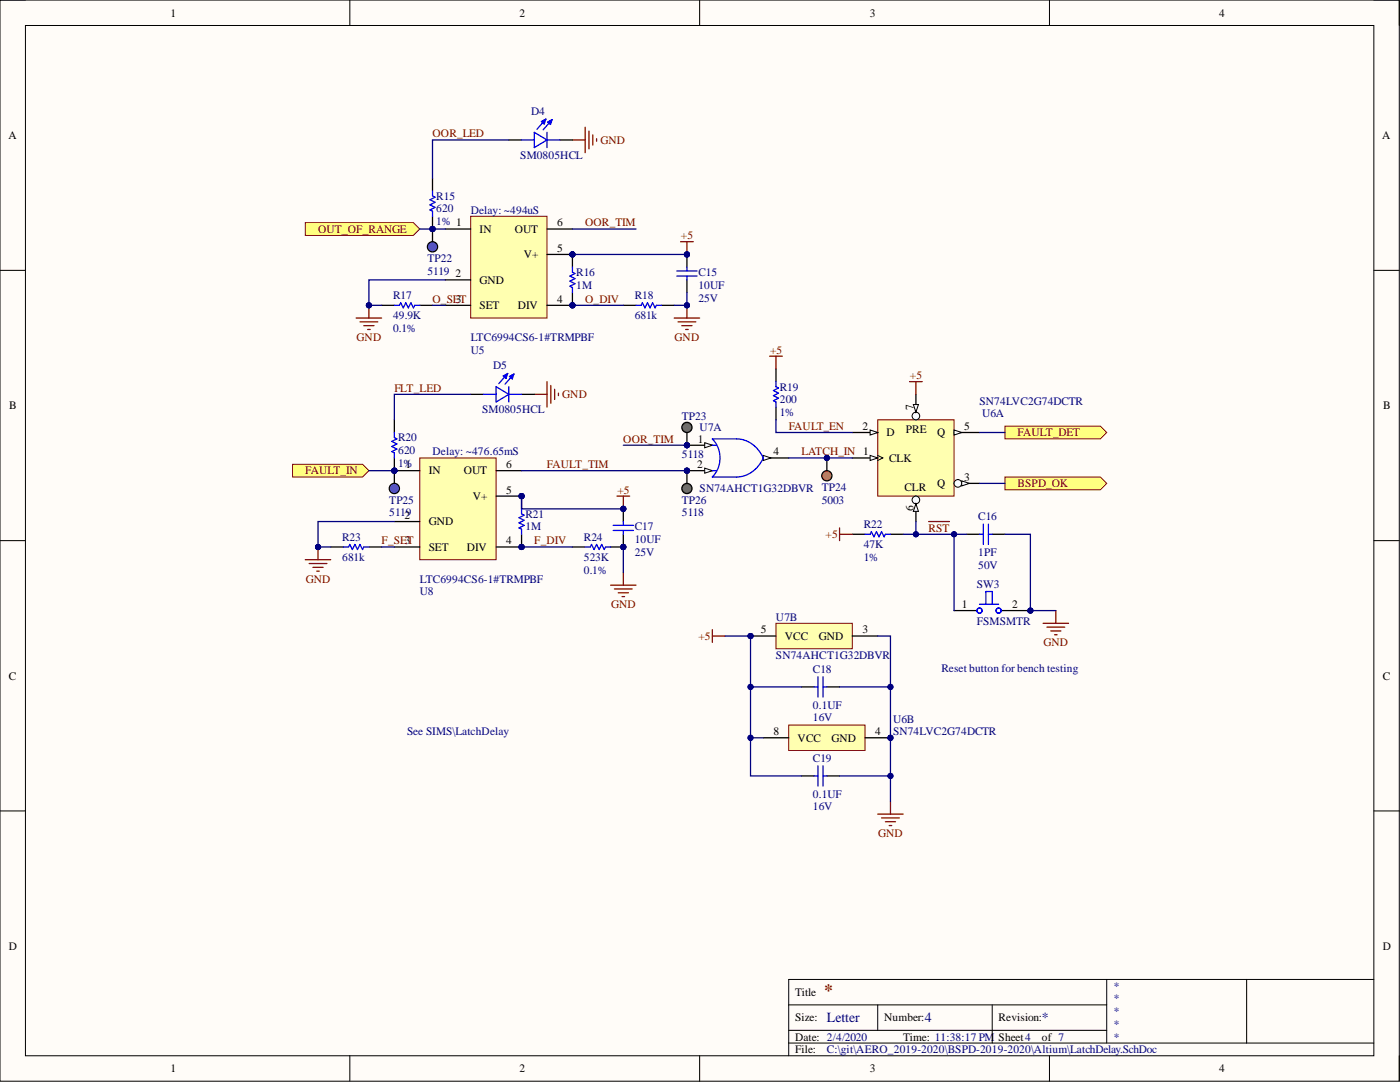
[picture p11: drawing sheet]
<svg xmlns="http://www.w3.org/2000/svg" width="279mm" height="216mm" viewBox="0 0 279 216" stroke-linecap="round" stroke-linejoin="round" font-family="sans-serif">
<path d="M0 0h279.3v215.7h-279.3z" fill-rule="evenodd" fill="#fffcf8"/>
<path d="M0 0h279.3v215.7h-279.3z" fill="none" stroke="#000" stroke-width=".2"/>
<path d="M5.1 5.1h269.1v205.6h-269.1z" fill-rule="evenodd" fill="#fffcf8"/>
<g fill="none" stroke="#000" stroke-width=".2">
<path d="M0 0h5.1M5.1 5.1h269.1v205.6h-269.1zM69.8 0v5.1M139.6 0v5.1M209.4 0v5.1M274.2 0h5.1v5.1M0 53.9h5.1M274.2 53.9h5.1M0 107.9h5.1M274.2 107.9h5.1M0 161.8h5.1M274.2 161.8h5.1"/>
<path d="M220.9 195.4v12.7M248.8 195.4v12.7M274.2 195.4h-116.8v15.3M69.8 210.7v5M139.6 210.7v5M157.4 200.5h63.5M157.4 208.1h116.8M157.4 205.6h63.5M175.2 200.5v5.1M198 200.5v7.6M209.4 210.7v5M279.3 210.7v5"/>
</g>
<path d="M175.2 83.8h15.2v15.2h-15.2z" fill-rule="evenodd" fill="#ffffb0"/>
<path d="M175.2 83.8h15.2v15.2h-15.2z" fill="none" stroke="#800000" stroke-width=".2"/>
<path d="M170.1 91.4h5.1" fill="none" stroke="#000" stroke-width=".25"/>
<path d="M173.6 90.9l1.6 .5-1.6 .5z" fill="#f8fcff"/>
<path d="M173.6 90.9l1.6 .5-1.6 .5zM175.2 90.9l1 .5-1 .5" fill="none" stroke="#000" stroke-width=".2"/>
<path d="M170.1 86.3h5.1" fill="none" stroke="#000" stroke-width=".25"/>
<path d="M173.6 85.8l1.6 .5-1.6 .5z" fill="#f8fcff"/>
<path d="M173.6 85.8l1.6 .5-1.6 .5z" fill="none" stroke="#000" stroke-width=".2"/>
<path d="M190.4 96.5h5.1" fill="none" stroke="#000" stroke-width=".25"/>
<circle cx="191.2" cy="96.5" r=".76" fill="#f8fcff"/>
<circle cx="191.2" cy="96.5" r=".76" fill="none" stroke="#000" stroke-width=".2"/>
<path d="M191.9 95.9l1.5 .6-1.5 .5z" fill="#f8fcff"/>
<path d="M191.9 95.9l1.5 .6-1.5 .5z" fill="none" stroke="#000" stroke-width=".2"/>
<path d="M190.4 86.3h5.1" fill="none" stroke="#000" stroke-width=".25"/>
<path d="M190.4 85.8l1.5 .5-1.5 .5z" fill="#f8fcff"/>
<path d="M190.4 85.8l1.5 .5-1.5 .5z" fill="none" stroke="#000" stroke-width=".2"/>
<path d="M182.8 99v5.1" fill="none" stroke="#000" stroke-width=".25"/>
<circle cx="182.8" cy="99.8" r=".76" fill="#f8fcff"/>
<circle cx="182.8" cy="99.8" r=".76" fill="none" stroke="#000" stroke-width=".2"/>
<path d="M182.8 100.5l.5 1.5h-1z" fill="#f8fcff"/>
<path d="M182.8 100.5l.5 1.5h-1z" fill="none" stroke="#000" stroke-width=".2"/>
<path d="M182.8 78.7v5.1" fill="none" stroke="#000" stroke-width=".25"/>
<circle cx="182.8" cy="83" r=".76" fill="#f8fcff"/>
<circle cx="182.8" cy="83" r=".76" fill="none" stroke="#000" stroke-width=".2"/>
<path d="M182.3 80.7h1l-.5 1.5z" fill="#f8fcff"/>
<path d="M182.3 80.7h1l-.5 1.5z" fill="none" stroke="#000" stroke-width=".2"/>
<circle cx="177.7" cy="147.2" r=".51" fill="#000080"/>
<circle cx="177.7" cy="147.2" r=".51" fill="none" stroke="#000080" stroke-width=".2"/>
<path d="M157.4 144.7h15.2v5.1h-15.2z" fill-rule="evenodd" fill="#ffffb0"/>
<path d="M157.4 144.7h15.2v5.1h-15.2z" fill="none" stroke="#800000" stroke-width=".2"/>
<path d="M172.6 147.2h5.1" fill="none" stroke="#000" stroke-width=".25"/>
<circle cx="177.7" cy="147.2" r=".51" fill="#000080"/>
<circle cx="177.7" cy="147.2" r=".51" fill="none" stroke="#000080" stroke-width=".2"/>
<path d="M152.3 147.2h5.1" fill="none" stroke="#000" stroke-width=".25"/>
<path d="M181.5 76.2h2.6M182.8 76.2v2.5M185.3 104.1h4.2" fill="none" stroke="#800000" stroke-width=".25"/>
<circle cx="104.1" cy="109.1" r=".51" fill="#000080"/>
<circle cx="104.1" cy="109.1" r=".51" fill="none" stroke="#000080" stroke-width=".2"/>
<circle cx="78.7" cy="93.9" r=".51" fill="#000080"/>
<circle cx="78.7" cy="93.9" r=".51" fill="none" stroke="#000080" stroke-width=".2"/>
<circle cx="104.1" cy="99" r=".51" fill="#000080"/>
<circle cx="104.1" cy="99" r=".51" fill="none" stroke="#000080" stroke-width=".2"/>
<path d="M83.8 91.4h15.2v20.3h-15.2z" fill-rule="evenodd" fill="#ffffb0"/>
<path d="M83.8 91.4h15.2v20.3h-15.2z" fill="none" stroke="#800000" stroke-width=".2"/>
<path d="M99 109.1h5.1" fill="none" stroke="#000" stroke-width=".25"/>
<circle cx="104.1" cy="109.1" r=".51" fill="#000080"/>
<circle cx="104.1" cy="109.1" r=".51" fill="none" stroke="#000080" stroke-width=".2"/>
<path d="M78.7 93.9h5.1" fill="none" stroke="#000" stroke-width=".25"/>
<circle cx="78.7" cy="93.9" r=".51" fill="#000080"/>
<circle cx="78.7" cy="93.9" r=".51" fill="none" stroke="#000080" stroke-width=".2"/>
<path d="M99 93.9h5.1M99 99h5.1M78.7 109.1h5.1" fill="none" stroke="#000" stroke-width=".25"/>
<circle cx="104.1" cy="99" r=".51" fill="#000080"/>
<circle cx="104.1" cy="99" r=".51" fill="none" stroke="#000080" stroke-width=".2"/>
<path d="M78.7 104.1h5.1" fill="none" stroke="#000" stroke-width=".25"/>
<circle cx="104.1" cy="99" r=".51" fill="#000080"/>
<circle cx="104.1" cy="99" r=".51" fill="none" stroke="#000080" stroke-width=".2"/>
<circle cx="104.1" cy="109.1" r=".51" fill="#000080"/>
<circle cx="104.1" cy="109.1" r=".51" fill="none" stroke="#000080" stroke-width=".2"/>
<path d="M104.1 99v2.5" fill="none" stroke="#000" stroke-width=".25"/>
<circle cx="104.1" cy="99" r=".51" fill="#000080"/>
<circle cx="104.1" cy="99" r=".51" fill="none" stroke="#000080" stroke-width=".2"/>
<path d="M104.1 106.6v2.5" fill="none" stroke="#000" stroke-width=".25"/>
<circle cx="104.1" cy="109.1" r=".51" fill="#000080"/>
<circle cx="104.1" cy="109.1" r=".51" fill="none" stroke="#000080" stroke-width=".2"/>
<path d="M104.1 101.5v1l.5 .3-1 .5 1 .5-1 .5 1 .5-1 .5 .5 .3v1" fill="none" stroke="#00f" stroke-width=".25"/>
<path d="M123.1 99h2.6M124.4 99v2.5" fill="none" stroke="#800000" stroke-width=".25"/>
<circle cx="124.4" cy="101.5" r=".51" fill="#000080"/>
<circle cx="124.4" cy="101.5" r=".51" fill="none" stroke="#000080" stroke-width=".2"/>
<path d="M60.9 111.7h5.1M61.7 112.4h3.5M62.5 113.2h2M63.2 114h.5M63.5 109.1v2.6M121.9 116.8h5M122.6 117.5h3.6M123.4 118.3h2M124.1 119h.6M124.4 114.2v2.6" fill="none" stroke="#800000" stroke-width=".25"/>
<circle cx="63.5" cy="109.1" r=".51" fill="#000080"/>
<circle cx="63.5" cy="109.1" r=".51" fill="none" stroke="#000080" stroke-width=".2"/>
<path d="M170.1 106.6h2.5M177.7 106.6h2.5M192.9 106.6h2.6M198 106.6h2.6M159.9 154.8h2.6M165 154.8h2.6" fill="none" stroke="#000" stroke-width=".25"/>
<path d="M172.6 106.6h1l.3-.5 .5 1 .5-1 .5 1 .5-1 .5 1 .3-.5h1M195.5 106.6h.7M196.2 104.6v4M197.3 104.6v4M197.3 106.6h.7M162.5 154.8h.7M163.2 152.8v4.1M164.3 152.8v4.1M164.3 154.8h.7" fill="none" stroke="#00f" stroke-width=".25"/>
<g fill="none" stroke="#800000" stroke-width=".25">
<path d="M167.6 105.3v2.6M167.6 106.6h2.5M142.2 125.6v2.6M142.2 126.9h2.5M208.2 124.4h5.1M208.9 125.1h3.6M209.7 125.9h2M210.5 126.7h.5M210.7 121.8v2.6M177.7 159.9v2.5M175.2 162.4h5M175.9 163.2h3.6"/>
<path d="M176.7 164h2M177.5 164.7h.5"/>
</g>
<path d="M58.4 92.6h14l1.2 1.3-1.2 1.3h-14z" fill-rule="evenodd" fill="#ffff80"/>
<path d="M58.4 92.6h14l1.2 1.3-1.2 1.3h-14z" fill="none" stroke="#800000" stroke-width=".2"/>
<path d="M200.6 85h19l1.3 1.3-1.3 1.3h-19z" fill-rule="evenodd" fill="#ffff80"/>
<path d="M200.6 85h19l1.3 1.3-1.3 1.3h-19z" fill="none" stroke="#800000" stroke-width=".2"/>
<path d="M200.6 95.2h19l1.3 1.3-1.3 1.2h-19z" fill-rule="evenodd" fill="#ffff80"/>
<path d="M200.6 95.2h19l1.3 1.3-1.3 1.2h-19z" fill="none" stroke="#800000" stroke-width=".2"/>
<circle cx="137.1" cy="88.8" r=".51" fill="#000080"/>
<circle cx="137.1" cy="88.8" r=".51" fill="none" stroke="#000080" stroke-width=".2"/>
<circle cx="137.1" cy="93.9" r=".51" fill="#000080"/>
<circle cx="137.1" cy="93.9" r=".51" fill="none" stroke="#000080" stroke-width=".2"/>
<path d="M152.3 91.4h5.1" fill="none" stroke="#000" stroke-width=".25"/>
<path d="M152.3 90.9l1.5 .5-1.5 .5z" fill="#f8fcff"/>
<path d="M152.3 90.9l1.5 .5-1.5 .5z" fill="none" stroke="#000" stroke-width=".2"/>
<path d="M137.1 88.8h5.1" fill="none" stroke="#000" stroke-width=".25"/>
<path d="M140.6 88.3l1.6 .5-1.6 .5z" fill="#f8fcff"/>
<path d="M140.6 88.3l1.6 .5-1.6 .5z" fill="none" stroke="#000" stroke-width=".2"/>
<circle cx="137.1" cy="88.8" r=".51" fill="#000080"/>
<circle cx="137.1" cy="88.8" r=".51" fill="none" stroke="#000080" stroke-width=".2"/>
<path d="M137.1 93.9h5.1" fill="none" stroke="#000" stroke-width=".25"/>
<path d="M140.6 93.4l1.6 .5-1.6 .5z" fill="#f8fcff"/>
<path d="M140.6 93.4l1.6 .5-1.6 .5z" fill="none" stroke="#000" stroke-width=".2"/>
<circle cx="137.1" cy="93.9" r=".51" fill="#000080"/>
<circle cx="137.1" cy="93.9" r=".51" fill="none" stroke="#000080" stroke-width=".2"/>
<path d="M142.2 87.6a5.4 5.4 0 0 1 0 7.6M142.2 87.6h4.8a6 6 0 0 1 5.3 3.8 6.1 6.1 0 0 1-5.3 3.8h-4.8M142.2 88.8h.7M142.2 93.9h.7" fill="none" stroke="#00f" stroke-width=".25"/>
<circle cx="149.8" cy="126.9" r=".51" fill="#000080"/>
<circle cx="149.8" cy="126.9" r=".51" fill="none" stroke="#000080" stroke-width=".2"/>
<path d="M154.9 124.4h15.2v5h-15.2z" fill-rule="evenodd" fill="#ffffb0"/>
<path d="M154.9 124.4h15.2v5h-15.2z" fill="none" stroke="#800000" stroke-width=".2"/>
<path d="M149.8 126.9h5.1" fill="none" stroke="#000" stroke-width=".25"/>
<circle cx="149.8" cy="126.9" r=".51" fill="#000080"/>
<circle cx="149.8" cy="126.9" r=".51" fill="none" stroke="#000080" stroke-width=".2"/>
<path d="M159.9 137.1h2.6M165 137.1h2.6M170.1 126.9h5.1" fill="none" stroke="#000" stroke-width=".25"/>
<path d="M162.5 137.1h.7M163.2 135v4.1M164.3 135v4.1M164.3 137.1h.7" fill="none" stroke="#00f" stroke-width=".25"/>
<path d="M60.9 44.4h21.6l1.3 1.3-1.3 1.3h-21.6z" fill-rule="evenodd" fill="#ffff80"/>
<path d="M60.9 44.4h21.6l1.3 1.3-1.3 1.3h-21.6z" fill="none" stroke="#800000" stroke-width=".2"/>
<circle cx="114.2" cy="60.9" r=".51" fill="#000080"/>
<circle cx="114.2" cy="60.9" r=".51" fill="none" stroke="#000080" stroke-width=".2"/>
<circle cx="114.2" cy="50.8" r=".51" fill="#000080"/>
<circle cx="114.2" cy="50.8" r=".51" fill="none" stroke="#000080" stroke-width=".2"/>
<path d="M93.9 43.2h15.3v20.3h-15.3z" fill-rule="evenodd" fill="#ffffb0"/>
<path d="M93.9 43.2h15.3v20.3h-15.3z" fill="none" stroke="#800000" stroke-width=".2"/>
<path d="M109.2 60.9h5" fill="none" stroke="#000" stroke-width=".25"/>
<circle cx="114.2" cy="60.9" r=".51" fill="#000080"/>
<circle cx="114.2" cy="60.9" r=".51" fill="none" stroke="#000080" stroke-width=".2"/>
<path d="M88.9 45.7h5M109.2 45.7h5M109.2 50.8h5M88.9 60.9h5" fill="none" stroke="#000" stroke-width=".25"/>
<circle cx="114.2" cy="50.8" r=".51" fill="#000080"/>
<circle cx="114.2" cy="50.8" r=".51" fill="none" stroke="#000080" stroke-width=".2"/>
<path d="M88.9 55.8h5" fill="none" stroke="#000" stroke-width=".25"/>
<circle cx="114.2" cy="50.8" r=".51" fill="#000080"/>
<circle cx="114.2" cy="50.8" r=".51" fill="none" stroke="#000080" stroke-width=".2"/>
<circle cx="114.2" cy="60.9" r=".51" fill="#000080"/>
<circle cx="114.2" cy="60.9" r=".51" fill="none" stroke="#000080" stroke-width=".2"/>
<path d="M114.2 50.8v2.5" fill="none" stroke="#000" stroke-width=".25"/>
<circle cx="114.2" cy="50.8" r=".51" fill="#000080"/>
<circle cx="114.2" cy="50.8" r=".51" fill="none" stroke="#000080" stroke-width=".2"/>
<path d="M114.2 58.4v2.5" fill="none" stroke="#000" stroke-width=".25"/>
<circle cx="114.2" cy="60.9" r=".51" fill="#000080"/>
<circle cx="114.2" cy="60.9" r=".51" fill="none" stroke="#000080" stroke-width=".2"/>
<path d="M114.2 53.3v1l.5 .3-1 .5 1 .5-1 .5 1 .5-1 .5 .5 .3v1M126.9 60.9h1.1l.2-.5 .5 1 .5-1 .5 1 .5-1 .5 1 .3-.5h1" fill="none" stroke="#00f" stroke-width=".25"/>
<path d="M124.4 60.9h2.5M132 60.9h2.6" fill="none" stroke="#000" stroke-width=".25"/>
<path d="M135.8 48.2h2.6M137.1 48.2v2.6" fill="none" stroke="#800000" stroke-width=".25"/>
<circle cx="137.1" cy="50.8" r=".51" fill="#000080"/>
<circle cx="137.1" cy="50.8" r=".51" fill="none" stroke="#000080" stroke-width=".2"/>
<path d="M134.6 63.5h5M135.3 64.2h3.6M136.1 65h2M136.8 65.7h.5M137.1 60.9v2.6" fill="none" stroke="#800000" stroke-width=".25"/>
<circle cx="137.1" cy="60.9" r=".51" fill="#000080"/>
<circle cx="137.1" cy="60.9" r=".51" fill="none" stroke="#000080" stroke-width=".2"/>
<path d="M71.1 63.5h5.1M71.8 64.2h3.6M72.6 65h2M73.4 65.7h.5M73.6 60.9v2.6" fill="none" stroke="#800000" stroke-width=".25"/>
<circle cx="73.6" cy="60.9" r=".51" fill="#000080"/>
<circle cx="73.6" cy="60.9" r=".51" fill="none" stroke="#000080" stroke-width=".2"/>
<path d="M76.2 60.9h2.5M83.8 60.9h2.5" fill="none" stroke="#000" stroke-width=".25"/>
<path d="M78.7 60.9h1l.3-.5 .5 1 .5-1 .5 1 .5-1 .5 1 .3-.5h1" fill="none" stroke="#00f" stroke-width=".25"/>
<path d="M114.2 27.9h2.6M116.8 25.4v5.1M117.5 26.2v3.5M118.3 26.9v2M119.1 27.7v.5M106.6 78.7h2.6M109.2 76.2v5M109.9 76.9v3.6M110.7 77.7v2M111.4 78.4v.5" fill="none" stroke="#800000" stroke-width=".25"/>
<circle cx="137.1" cy="50.8" r=".51" fill="#000080"/>
<circle cx="137.1" cy="50.8" r=".51" fill="none" stroke="#000080" stroke-width=".2"/>
<path d="M137.1 50.8v2.5M137.1 55.8v2.6" fill="none" stroke="#000" stroke-width=".25"/>
<circle cx="137.1" cy="50.8" r=".51" fill="#000080"/>
<circle cx="137.1" cy="50.8" r=".51" fill="none" stroke="#000080" stroke-width=".2"/>
<path d="M135.1 54.1h4M135.1 55.1h4M137.1 53.3v.8M137.1 55.1v.7" fill="none" stroke="#00f" stroke-width=".25"/>
<circle cx="124.4" cy="109.1" r=".51" fill="#000080"/>
<circle cx="124.4" cy="109.1" r=".51" fill="none" stroke="#000080" stroke-width=".2"/>
<circle cx="124.4" cy="101.5" r=".51" fill="#000080"/>
<circle cx="124.4" cy="101.5" r=".51" fill="none" stroke="#000080" stroke-width=".2"/>
<path d="M124.4 106.6v2.5" fill="none" stroke="#000" stroke-width=".25"/>
<circle cx="124.4" cy="109.1" r=".51" fill="#000080"/>
<circle cx="124.4" cy="109.1" r=".51" fill="none" stroke="#000080" stroke-width=".2"/>
<path d="M124.4 101.5v2.6" fill="none" stroke="#000" stroke-width=".25"/>
<circle cx="124.4" cy="101.5" r=".51" fill="#000080"/>
<circle cx="124.4" cy="101.5" r=".51" fill="none" stroke="#000080" stroke-width=".2"/>
<path d="M122.4 104.8h4M122.4 105.8h4M124.4 104.1v.7M124.4 105.8v.8" fill="none" stroke="#00f" stroke-width=".25"/>
<path d="M153.6 71.1h2.5M154.9 71.1v2.5" fill="none" stroke="#800000" stroke-width=".25"/>
<circle cx="86.3" cy="45.7" r=".51" fill="#000080"/>
<circle cx="86.3" cy="45.7" r=".51" fill="none" stroke="#000080" stroke-width=".2"/>
<path d="M86.3 35.5v2.6M86.3 43.2v2.5" fill="none" stroke="#000" stroke-width=".25"/>
<circle cx="86.3" cy="45.7" r=".51" fill="#000080"/>
<circle cx="86.3" cy="45.7" r=".51" fill="none" stroke="#000080" stroke-width=".2"/>
<path d="M86.3 38.1v1l.5 .3-1 .5 1 .5-1 .5 1 .5-1 .5 .5 .2v1.1" fill="none" stroke="#00f" stroke-width=".25"/>
<circle cx="78.7" cy="93.9" r=".51" fill="#000080"/>
<circle cx="78.7" cy="93.9" r=".51" fill="none" stroke="#000080" stroke-width=".2"/>
<path d="M78.7 83.8v2.5M78.7 91.4v2.5" fill="none" stroke="#000" stroke-width=".25"/>
<circle cx="78.7" cy="93.9" r=".51" fill="#000080"/>
<circle cx="78.7" cy="93.9" r=".51" fill="none" stroke="#000080" stroke-width=".2"/>
<g fill="none" stroke="#00f" stroke-width=".25">
<path d="M104.1 27.9h2.5M106.6 26.4l2.6 1.5-2.6 1.6zM108.5 24.2l-.3 .1M108.5 24h.1v.7M108.9 23.8l-.3 .9M108.9 23.8l-.9 .4 .6 .5M108.9 23.8l-1.7 2M109.2 26.4v3.1M109.2 27.9h2.5M109.7 24.3l-.2 .1M109.8 24.1h.1v.7M110.2 23.9l-.3 .9"/>
<path d="M110.2 23.9l-.9 .5 .6 .4M110.2 23.9l-1.8 2M96.5 78.7h2.5M99 77.2l2.5 1.5-2.5 1.5zM100.8 74.9l-.2 .2M100.9 74.8h.1v.7M101.3 74.5l-.3 1M101.3 74.5l-.9 .5 .6 .5M101.3 74.5l-1.8 2.1M101.5 77.2v3M101.5 78.7h2.6M102.1 75l-.2 .2"/>
<path d="M102.1 74.9h.2l-.1 .7M102.6 74.6l-.4 1M102.6 74.6l-.9 .5 .5 .5M102.6 74.6l-1.8 2.1M154.9 76.2v1l.5 .2-1 .5 1 .5-1 .5 1 .6-1 .5 .5 .2v1M78.7 86.3v1l.5 .3-1 .5 1 .5-1 .5 1 .5-1 .5 .5 .3v1M68.5 109.1h1.1l.2-.5 .5 1.1 .5-1.1 .5 1.1 .5-1.1 .6 1.1 .2-.6h1"/>
</g>
<path d="M101.5 27.9h2.6M111.7 27.9h2.5M93.9 78.7h2.6M104.1 78.7h2.5M154.9 73.6v2.6M154.9 81.2v2.6M66 109.1h2.5M73.6 109.1h2.6" fill="none" stroke="#000" stroke-width=".25"/>
<circle cx="124.4" cy="109.1" r=".51" fill="#000080"/>
<circle cx="124.4" cy="109.1" r=".51" fill="none" stroke="#000080" stroke-width=".2"/>
<path d="M121.9 109.1h2.5" fill="none" stroke="#000" stroke-width=".25"/>
<circle cx="124.4" cy="109.1" r=".51" fill="#000080"/>
<circle cx="124.4" cy="109.1" r=".51" fill="none" stroke="#000080" stroke-width=".2"/>
<path d="M114.2 109.1h2.6" fill="none" stroke="#000" stroke-width=".25"/>
<path d="M116.8 109.1h1l.2-.5 .6 1.1 .5-1.1 .5 1.1 .5-1.1 .5 1.1 .2-.6h1.1" fill="none" stroke="#00f" stroke-width=".25"/>
<circle cx="205.6" cy="121.8" r=".51" fill="#000080"/>
<circle cx="205.6" cy="121.8" r=".51" fill="none" stroke="#000080" stroke-width=".2"/>
<path d="M195.5 120.6h3.8" fill="none" stroke="#00f" stroke-width=".25"/>
<path d="M190.4 121.8h4.4M199.9 121.8h5.7" fill="none" stroke="#000" stroke-width=".25"/>
<circle cx="205.6" cy="121.8" r=".51" fill="#000080"/>
<circle cx="205.6" cy="121.8" r=".51" fill="none" stroke="#000080" stroke-width=".2"/>
<g fill="none" stroke="#00f" stroke-width=".25">
<path d="M196.7 120.6v-2.6h1.3v2.6"/>
<circle cx="195.5" cy="121.8" r=".51"/>
<circle cx="199.3" cy="121.8" r=".51"/>
</g>
<circle cx="86.3" cy="45.7" r=".51" fill="#000080"/>
<circle cx="86.3" cy="45.7" r=".51" fill="none" stroke="#000080" stroke-width=".2"/>
<circle cx="86.3" cy="49.2" r="1.02" fill="#90f"/>
<g fill="none" stroke="#000" stroke-width=".25">
<path d="M86.3 45.7v2.5"/>
<circle cx="86.3" cy="49.2" r="1.02"/>
</g>
<circle cx="86.3" cy="45.7" r=".51" fill="#000080"/>
<circle cx="86.3" cy="45.7" r=".51" fill="none" stroke="#000080" stroke-width=".2"/>
<circle cx="78.7" cy="93.9" r=".51" fill="#000080"/>
<circle cx="78.7" cy="93.9" r=".51" fill="none" stroke="#000080" stroke-width=".2"/>
<circle cx="78.7" cy="97.5" r="1.02" fill="#90f"/>
<g fill="none" stroke="#000" stroke-width=".25">
<path d="M78.7 93.9v2.6"/>
<circle cx="78.7" cy="97.5" r="1.02"/>
</g>
<circle cx="78.7" cy="93.9" r=".51" fill="#000080"/>
<circle cx="78.7" cy="93.9" r=".51" fill="none" stroke="#000080" stroke-width=".2"/>
<circle cx="137.1" cy="93.9" r=".51" fill="#000080"/>
<circle cx="137.1" cy="93.9" r=".51" fill="none" stroke="#000080" stroke-width=".2"/>
<circle cx="137.1" cy="97.5" r="1.02" fill="#666"/>
<g fill="none" stroke="#000" stroke-width=".25">
<path d="M137.1 93.9v2.6"/>
<circle cx="137.1" cy="97.5" r="1.02"/>
</g>
<circle cx="137.1" cy="93.9" r=".51" fill="#000080"/>
<circle cx="137.1" cy="93.9" r=".51" fill="none" stroke="#000080" stroke-width=".2"/>
<circle cx="137.1" cy="88.8" r=".51" fill="#000080"/>
<circle cx="137.1" cy="88.8" r=".51" fill="none" stroke="#000080" stroke-width=".2"/>
<circle cx="137.1" cy="85.3" r="1.02" fill="#666"/>
<g fill="none" stroke="#000" stroke-width=".25">
<path d="M137.1 86.3v2.5"/>
<circle cx="137.1" cy="85.3" r="1.02"/>
</g>
<circle cx="137.1" cy="88.8" r=".51" fill="#000080"/>
<circle cx="137.1" cy="88.8" r=".51" fill="none" stroke="#000080" stroke-width=".2"/>
<circle cx="165" cy="91.4" r=".51" fill="#000080"/>
<circle cx="165" cy="91.4" r=".51" fill="none" stroke="#000080" stroke-width=".2"/>
<circle cx="165" cy="94.9" r="1.02" fill="#f90"/>
<g fill="none" stroke="#000" stroke-width=".25">
<path d="M165 91.4v2.5"/>
<circle cx="165" cy="94.9" r="1.02"/>
</g>
<circle cx="165" cy="91.4" r=".51" fill="#000080"/>
<circle cx="165" cy="91.4" r=".51" fill="none" stroke="#000080" stroke-width=".2"/>
<path d="M190.4 106.6v15.2" fill="none" stroke="#000080" stroke-width=".25"/>
<circle cx="190.4" cy="106.6" r=".51" fill="#000080"/>
<circle cx="190.4" cy="106.6" r=".51" fill="none" stroke="#000080" stroke-width=".2"/>
<path d="M63.5 109.1h2.5" fill="none" stroke="#000080" stroke-width=".25"/>
<circle cx="63.5" cy="109.1" r=".51" fill="#000080"/>
<circle cx="63.5" cy="109.1" r=".51" fill="none" stroke="#000080" stroke-width=".2"/>
<path d="M78.7 104.1h-15.2v5" fill="none" stroke="#000080" stroke-width=".25"/>
<circle cx="63.5" cy="109.1" r=".51" fill="#000080"/>
<circle cx="63.5" cy="109.1" r=".51" fill="none" stroke="#000080" stroke-width=".2"/>
<path d="M73.6 93.9h5.1" fill="none" stroke="#000080" stroke-width=".25"/>
<circle cx="78.7" cy="93.9" r=".51" fill="#000080"/>
<circle cx="78.7" cy="93.9" r=".51" fill="none" stroke="#000080" stroke-width=".2"/>
<path d="M73.6 60.9h2.6" fill="none" stroke="#000080" stroke-width=".25"/>
<circle cx="73.6" cy="60.9" r=".51" fill="#000080"/>
<circle cx="73.6" cy="60.9" r=".51" fill="none" stroke="#000080" stroke-width=".2"/>
<path d="M88.9 55.8h-15.3v5.1" fill="none" stroke="#000080" stroke-width=".25"/>
<circle cx="73.6" cy="60.9" r=".51" fill="#000080"/>
<circle cx="73.6" cy="60.9" r=".51" fill="none" stroke="#000080" stroke-width=".2"/>
<path d="M83.8 45.7h5.1M93.9 78.7h-15.2v5.1M76.2 109.1h2.5" fill="none" stroke="#000080" stroke-width=".25"/>
<circle cx="86.3" cy="45.7" r=".51" fill="#000080"/>
<circle cx="86.3" cy="45.7" r=".51" fill="none" stroke="#000080" stroke-width=".2"/>
<path d="M101.5 27.9h-15.2v7.6M86.3 60.9h2.6M104.1 109.1h10.1" fill="none" stroke="#000080" stroke-width=".25"/>
<circle cx="104.1" cy="109.1" r=".51" fill="#000080"/>
<circle cx="104.1" cy="109.1" r=".51" fill="none" stroke="#000080" stroke-width=".2"/>
<path d="M104.1 99v2.5h20.3" fill="none" stroke="#000080" stroke-width=".25"/>
<circle cx="104.1" cy="99" r=".51" fill="#000080"/>
<circle cx="104.1" cy="99" r=".51" fill="none" stroke="#000080" stroke-width=".2"/>
<circle cx="124.4" cy="101.5" r=".51" fill="#000080"/>
<circle cx="124.4" cy="101.5" r=".51" fill="none" stroke="#000080" stroke-width=".2"/>
<path d="M104.1 93.9h33" fill="none" stroke="#000080" stroke-width=".25"/>
<circle cx="137.1" cy="93.9" r=".51" fill="#000080"/>
<circle cx="137.1" cy="93.9" r=".51" fill="none" stroke="#000080" stroke-width=".2"/>
<path d="M114.2 60.9h10.2" fill="none" stroke="#000080" stroke-width=".25"/>
<circle cx="114.2" cy="60.9" r=".51" fill="#000080"/>
<circle cx="114.2" cy="60.9" r=".51" fill="none" stroke="#000080" stroke-width=".2"/>
<path d="M114.2 50.8h22.9" fill="none" stroke="#000080" stroke-width=".25"/>
<circle cx="114.2" cy="50.8" r=".51" fill="#000080"/>
<circle cx="114.2" cy="50.8" r=".51" fill="none" stroke="#000080" stroke-width=".2"/>
<circle cx="137.1" cy="50.8" r=".51" fill="#000080"/>
<circle cx="137.1" cy="50.8" r=".51" fill="none" stroke="#000080" stroke-width=".2"/>
<path d="M114.2 45.7h12.7M124.4 88.8h12.7" fill="none" stroke="#000080" stroke-width=".25"/>
<circle cx="137.1" cy="88.8" r=".51" fill="#000080"/>
<circle cx="137.1" cy="88.8" r=".51" fill="none" stroke="#000080" stroke-width=".2"/>
<path d="M134.6 60.9h2.5" fill="none" stroke="#000080" stroke-width=".25"/>
<circle cx="137.1" cy="60.9" r=".51" fill="#000080"/>
<circle cx="137.1" cy="60.9" r=".51" fill="none" stroke="#000080" stroke-width=".2"/>
<path d="M144.7 126.9h5.1v20.3h2.5" fill="none" stroke="#000080" stroke-width=".25"/>
<circle cx="149.8" cy="126.9" r=".51" fill="#000080"/>
<circle cx="149.8" cy="126.9" r=".51" fill="none" stroke="#000080" stroke-width=".2"/>
<circle cx="149.8" cy="137.1" r=".51" fill="#000080"/>
<circle cx="149.8" cy="137.1" r=".51" fill="none" stroke="#000080" stroke-width=".2"/>
<circle cx="149.8" cy="147.2" r=".51" fill="#000080"/>
<circle cx="149.8" cy="147.2" r=".51" fill="none" stroke="#000080" stroke-width=".2"/>
<path d="M149.8 147.2v7.6h10.1" fill="none" stroke="#000080" stroke-width=".25"/>
<circle cx="149.8" cy="147.2" r=".51" fill="#000080"/>
<circle cx="149.8" cy="147.2" r=".51" fill="none" stroke="#000080" stroke-width=".2"/>
<path d="M149.8 137.1h10.1" fill="none" stroke="#000080" stroke-width=".25"/>
<circle cx="149.8" cy="137.1" r=".51" fill="#000080"/>
<circle cx="149.8" cy="137.1" r=".51" fill="none" stroke="#000080" stroke-width=".2"/>
<path d="M154.9 83.8v2.5h15.2M157.4 91.4h12.7" fill="none" stroke="#000080" stroke-width=".25"/>
<circle cx="165" cy="91.4" r=".51" fill="#000080"/>
<circle cx="165" cy="91.4" r=".51" fill="none" stroke="#000080" stroke-width=".2"/>
<path d="M167.6 154.8h10.1" fill="none" stroke="#000080" stroke-width=".25"/>
<circle cx="177.7" cy="154.8" r=".51" fill="#000080"/>
<circle cx="177.7" cy="154.8" r=".51" fill="none" stroke="#000080" stroke-width=".2"/>
<path d="M167.6 137.1h10.1" fill="none" stroke="#000080" stroke-width=".25"/>
<circle cx="177.7" cy="137.1" r=".51" fill="#000080"/>
<circle cx="177.7" cy="137.1" r=".51" fill="none" stroke="#000080" stroke-width=".2"/>
<path d="M175.2 126.9h2.5v33" fill="none" stroke="#000080" stroke-width=".25"/>
<circle cx="177.7" cy="137.1" r=".51" fill="#000080"/>
<circle cx="177.7" cy="137.1" r=".51" fill="none" stroke="#000080" stroke-width=".2"/>
<circle cx="177.7" cy="147.2" r=".51" fill="#000080"/>
<circle cx="177.7" cy="147.2" r=".51" fill="none" stroke="#000080" stroke-width=".2"/>
<circle cx="177.7" cy="154.8" r=".51" fill="#000080"/>
<circle cx="177.7" cy="154.8" r=".51" fill="none" stroke="#000080" stroke-width=".2"/>
<path d="M180.2 106.6h12.7" fill="none" stroke="#000080" stroke-width=".25"/>
<circle cx="182.8" cy="106.6" r=".51" fill="#000080"/>
<circle cx="182.8" cy="106.6" r=".51" fill="none" stroke="#000080" stroke-width=".2"/>
<circle cx="190.4" cy="106.6" r=".51" fill="#000080"/>
<circle cx="190.4" cy="106.6" r=".51" fill="none" stroke="#000080" stroke-width=".2"/>
<path d="M195.5 96.5h5.1M195.5 86.3h5.1M200.6 106.6h5v15.2h5.1" fill="none" stroke="#000080" stroke-width=".25"/>
<circle cx="205.6" cy="121.8" r=".51" fill="#000080"/>
<circle cx="205.6" cy="121.8" r=".51" fill="none" stroke="#000080" stroke-width=".2"/>
<path d="M124.4 109.1v5.1" fill="none" stroke="#000080" stroke-width=".25"/>
<circle cx="124.4" cy="109.1" r=".51" fill="#000080"/>
<circle cx="124.4" cy="109.1" r=".51" fill="none" stroke="#000080" stroke-width=".2"/>
<path d="M137.1 58.4v2.5" fill="none" stroke="#000080" stroke-width=".25"/>
<circle cx="137.1" cy="60.9" r=".51" fill="#000080"/>
<circle cx="137.1" cy="60.9" r=".51" fill="none" stroke="#000080" stroke-width=".2"/>
<path d="M182.8 104.1v2.5" fill="none" stroke="#000080" stroke-width=".25"/>
<circle cx="182.8" cy="106.6" r=".51" fill="#000080"/>
<circle cx="182.8" cy="106.6" r=".51" fill="none" stroke="#000080" stroke-width=".2"/>
<text font-size="3.5" fill="#800000" x="164.5" y="198.7">*</text>
<g font-size="2.8" fill="#000080">
<text x="165" y="204">Letter</text>
<text x="184.6" y="204">4</text>
<text x="207.9" y="204">*</text>
</g>
<g font-size="2.3">
<text x="34" y="3.3">1</text>
<text x="103.7" y="3.3">2</text>
<text x="173.6" y="3.3">3</text>
<text x="243.3" y="3.3">4</text>
<text x="1.7" y="27.8">A</text>
<text x="275.9" y="27.8">A</text>
<text x="95.7" y="46.5">IN</text>
<text x="102.7" y="46.5">OUT</text>
<text x="111.2" y="45.2">6</text>
<text x="104.5" y="51.5">V+</text>
<text x="111.2" y="50.3">5</text>
<text x="90.9" y="55.3">2</text>
<text x="95.7" y="56.6">GND</text>
<text x="95.7" y="61.7">SET</text>
<text x="103.3" y="61.7">DIV</text>
<text x="111.2" y="60.4">4</text>
<text x="1.9" y="81.7">B</text>
<text x="182.3" y="81.7" transform="rotate(-90 182.3 81.7)">7</text>
<text x="276" y="81.7">B</text>
<text x="139.3" y="88.3">1</text>
<text x="172.1" y="85.8">2</text>
<text x="176.9" y="87.1">D</text>
<text x="180.8" y="86.3">PRE</text>
<text x="187" y="87.1">Q</text>
<text x="192.4" y="85.8">5</text>
<text x="80.9" y="93.4">1</text>
<text x="85.6" y="94.7">IN</text>
<text x="92.6" y="94.7">OUT</text>
<text x="101" y="93.4">6</text>
<text x="139.1" y="93.4">2</text>
<text x="154.4" y="90.9">4</text>
<text x="177.5" y="92.1">CLK</text>
<text x="192.4" y="95.9">3</text>
<text x="94.4" y="99.8">V+</text>
<text x="101" y="98.5">5</text>
<text x="180.5" y="98">CLR</text>
<text x="187" y="97.2">Q</text>
<text x="85.6" y="104.8">GND</text>
<text x="182.3" y="102" transform="rotate(-90 182.3 102)">6</text>
<text x="85.6" y="109.9">SET</text>
<text x="93.2" y="109.9">DIV</text>
<text x="101" y="108.6">4</text>
<text x="191.9" y="121.3">1</text>
<text x="202" y="121.3">2</text>
<text x="151.8" y="126.4">5</text>
<text x="156.6" y="127.7">VCC</text>
<text x="163.4" y="127.7">GND</text>
<text x="172.1" y="126.4">3</text>
<text x="1.8" y="135.6">C</text>
<text x="276" y="135.6">C</text>
<text x="154.4" y="146.7">8</text>
<text x="159.2" y="148">VCC</text>
<text x="165.9" y="148">GND</text>
<text x="174.7" y="146.7">4</text>
<text x="1.8" y="189.5">D</text>
<text x="276" y="189.5">D</text>
<text x="158.7" y="198.7">Title</text>
<text x="158.7" y="203.8">Size:</text>
<text x="176.4" y="203.8">Number:</text>
<text x="199.3" y="203.8">Revision:</text>
<text x="158.7" y="207.6">Date: 2/4/2020</text>
<text x="180.2" y="207.6">Time: 11:38:17 PM</text>
<text x="199.3" y="207.6">Sheet4</text>
<text x="207.9" y="207.6">of 7</text>
<text x="34" y="214">1</text>
<text x="103.7" y="214">2</text>
<text x="158.7" y="210.2">File:</text>
<text x="173.6" y="214">3</text>
<text x="243.3" y="214">4</text>
</g>
<g font-size="2.3" fill="#000080">
<text x="106" y="22.9">D4</text>
<text x="103.8" y="31.7">SM0805HCL</text>
<text x="87.1" y="39.9">R15</text>
<text x="87.1" y="42.4">620</text>
<text x="87.1" y="44.9">1% 1</text>
<text x="93.9" y="42.7">Delay: ~494uS</text>
<text x="85.3" y="52.3">TP22</text>
<text x="78.4" y="59.7">R17</text>
<text x="85.3" y="54.8">5119</text>
<text x="115" y="57.6">1M</text>
<text x="115" y="55.1">R16</text>
<text x="126.7" y="59.7">R18</text>
<text x="139.4" y="57.6">10UF</text>
<text x="139.4" y="55.1">C15</text>
<text x="78.4" y="63.7">49.9K</text>
<text x="126.7" y="63.7">681k</text>
<text x="139.4" y="60.2">25V</text>
<text x="78.4" y="66.3">0.1%</text>
<text x="93.9" y="68">LTC6994CS6-1#TRMPBF</text>
<text x="93.9" y="70.6">U5</text>
<text x="98.4" y="73.7">D5</text>
<text x="155.6" y="77.9">R19</text>
<text x="96.2" y="82.5">SM0805HCL</text>
<text x="136.1" y="83.8">TP23</text>
<text x="155.6" y="80.5">200</text>
<text x="155.6" y="83">1%</text>
<text x="195.5" y="80.7">SN74LVC2G74DCTR</text>
<text x="196" y="83.3">U6A</text>
<text x="79.5" y="88.1">R20</text>
<text x="139.6" y="86.1">U7A</text>
<text x="79.5" y="90.6">620</text>
<text x="79.5" y="93.2">1%</text>
<text x="86.3" y="90.9">Delay: ~476.65mS</text>
<text x="136.1" y="91.4">5118</text>
<text x="77.7" y="100.5">TP25</text>
<text x="136.1" y="100.5">TP26</text>
<text x="139.6" y="98.2">SN74AHCT1G32DBVR</text>
<text x="164" y="98">TP24</text>
<text x="164" y="100.5">5003</text>
<text x="68.3" y="107.9">R23</text>
<text x="77.7" y="103.1">51129</text>
<text x="104.8" y="105.8">1M</text>
<text x="104.8" y="103.3">R21</text>
<text x="116.5" y="107.9">R24</text>
<text x="126.7" y="105.8">C17</text>
<text x="136.1" y="103.1">5118</text>
<text x="172.4" y="105.3">R22</text>
<text x="195.2" y="103.8">C16</text>
<text x="68.3" y="111.9">681k</text>
<text x="116.5" y="111.9">523K</text>
<text x="126.7" y="108.4">10UF</text>
<text x="126.7" y="110.9">25V</text>
<text x="172.4" y="109.4">47K</text>
<text x="172.4" y="111.9">1%</text>
<text x="195.2" y="110.9">1PF</text>
<text x="195.2" y="113.5">50V</text>
<text x="83.8" y="116.3">LTC6994CS6-1#TRMPBF</text>
<text x="83.8" y="118.8">U8</text>
<text x="116.5" y="114.5">0.1%</text>
<text x="195" y="117.3">SW3</text>
<text x="154.9" y="123.9">U7B</text>
<text x="195" y="124.6">FSMSMTR</text>
<text x="154.9" y="131.5">SN74AHCT1G32DBVR</text>
<text x="162.2" y="134.3">C18</text>
<text x="187.9" y="134">Reset button for bench testing</text>
<text x="162.2" y="141.4">0.1UF</text>
<text x="162.2" y="143.9">16V</text>
<text x="81.2" y="146.7">See SIMS\LatchDelay</text>
<text x="178.2" y="144.2">U6B</text>
<text x="178.2" y="146.7">SN74LVC2G74DCTR</text>
<text x="162.2" y="152">C19</text>
<text x="162.2" y="159.1">0.1UF</text>
<text x="162.2" y="161.7">16V</text>
<text x="222.1" y="197.5">*</text>
<text x="222.1" y="200">*</text>
<text x="222.1" y="202.5">*</text>
<text x="222.1" y="205.1">*</text>
<text x="222.1" y="207.6">*</text>
<text x="165" y="210.2">C:\git\AERO_2019-2020\BSPD-2019-2020\Altium\LatchDelay.SchDoc</text>
</g>
<g font-size="2.3" fill="#800000">
<text x="86.3" y="27.4">OOR_LED</text>
<text x="119.8" y="28.7">GND</text>
<text x="63.5" y="46.5">OUT_OF_RANGE</text>
<text x="116.8" y="45.2">OOR_TIM</text>
<text x="135.9" y="47.7">+5</text>
<text x="86.3" y="60.4">O_SE3T</text>
<text x="116.8" y="60.4">O_DIV</text>
<text x="71.2" y="68">GND</text>
<text x="134.6" y="68">GND</text>
<text x="153.7" y="70.6">+5</text>
<text x="181.6" y="75.6">+5</text>
<text x="78.7" y="78.2">FLT_LED</text>
<text x="112.2" y="79.5">GND</text>
<text x="124.4" y="88.3">OOR_TIM</text>
<text x="157.4" y="85.8">FAULT_EN</text>
<text x="203.1" y="87.1">FAULT_DET</text>
<text x="60.9" y="94.7">FAULT_IN</text>
<text x="109.2" y="93.4">FAULT_TIM</text>
<text x="159.9" y="90.9">LATCH_IN 1</text>
<text x="123.2" y="98.5">+5</text>
<text x="203.1" y="97.2">BSPD_OK</text>
<text x="164.8" y="107.4">+5</text>
<text x="185.3" y="106.1">RST</text>
<text x="76.2" y="108.6">F_SE3T</text>
<text x="106.6" y="108.6">F_DIV</text>
<text x="61" y="116.3">GND</text>
<text x="121.9" y="121.3">GND</text>
<text x="139.4" y="127.7">+5</text>
<text x="208.3" y="128.9">GND</text>
<text x="175.3" y="167">GND</text>
</g>
</svg>
